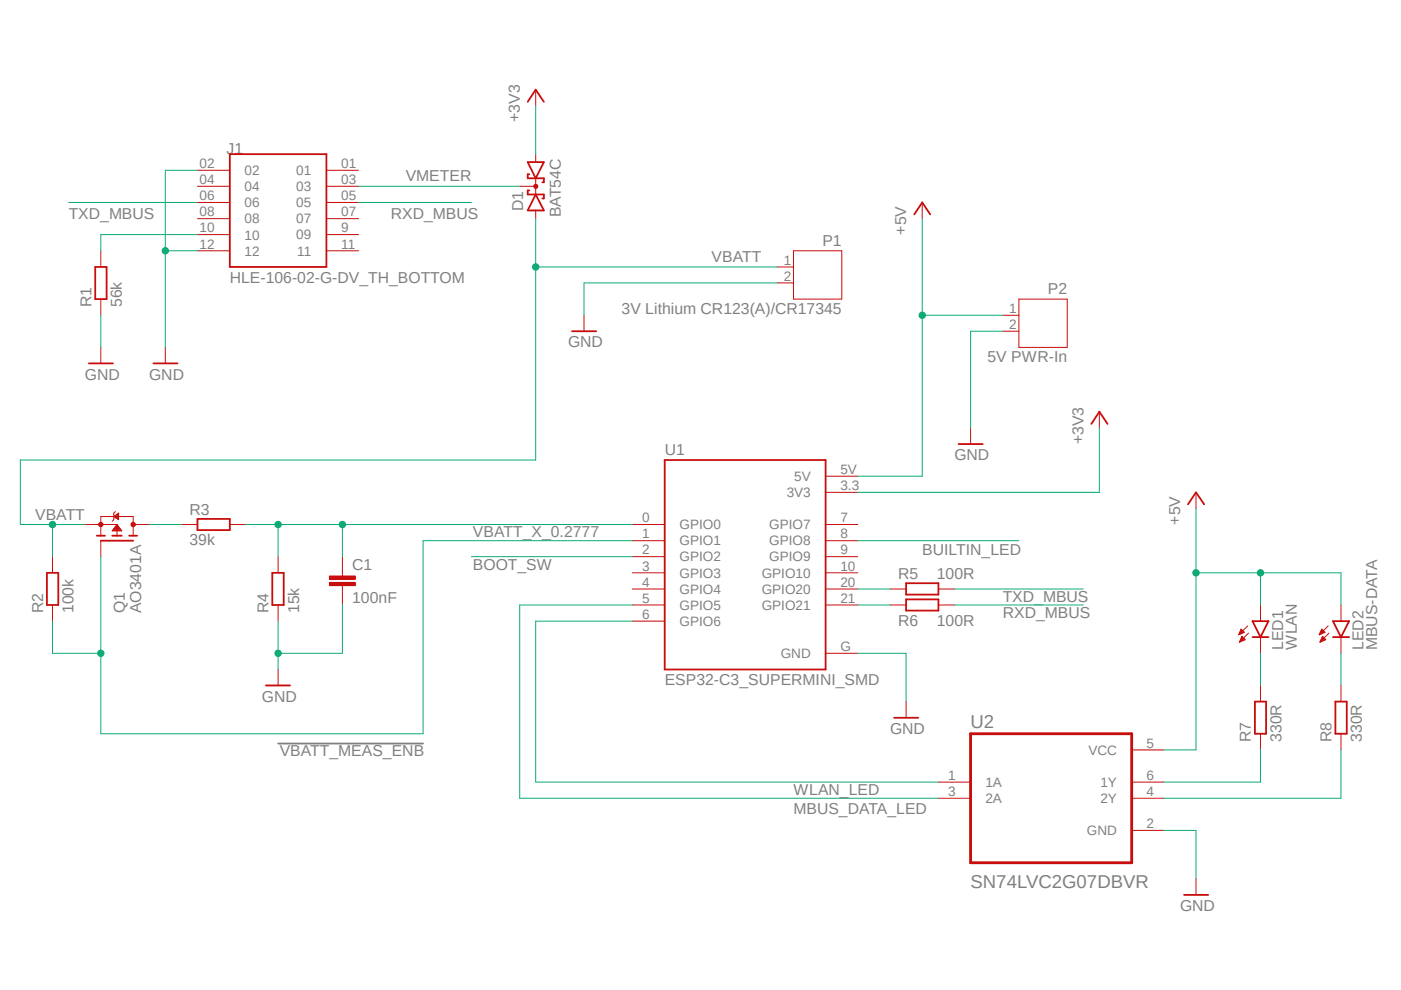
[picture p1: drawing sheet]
<svg xmlns="http://www.w3.org/2000/svg" width="297mm" height="210mm" viewBox="0 0 297 210" stroke-linecap="round" stroke-linejoin="round" font-family="sans-serif">
<path d="M4.2 15.9l288.7 178.1M292.9 15.9l-288.7 178.1" fill="none" stroke="#fff" stroke-width=".21"/>
<path d="M59 157.6h30.7" fill="none" stroke="#808080" stroke-width=".38"/>
<g fill="none" stroke="#c90d0c" stroke-width=".38">
<path d="M48.7 32.7h20.5v23.9h-20.5zM20.2 56.6h2.4v6.8h-2.4zM193.8 45.5l1.7-2.6 1.7 2.6M32.5 77h5.1M140.9 97.5h34.1v44.4h-34.1zM231.4 89.9l1.7-2.6 1.7 2.6M251.9 106.9l1.7-2.5 1.7 2.5M192.1 123.7h6.9v2.4h-6.9zM192.1 127.1h6.9v2.4h-6.9zM265.6 131.7h3.3l-1.7 3.4zM265.6 135.1h3.3M282.6 135.1h3.4"/>
<path d="M282.6 131.7h3.4l-1.7 3.4zM266.1 148.8h2.3v6.8h-2.3zM283.1 148.8h2.4v6.8h-2.4zM251 189.7h5.2"/>
</g>
<g fill="none" stroke="#c90d0c" stroke-width=".21">
<path d="M41.9 36.1h6.8M41.9 39.5h6.8M69.2 36.1h6.8M69.2 39.5h6.8M21.4 53.2v3.4M41.9 42.9h6.8M41.9 46.4h6.8M41.9 49.7h6.8M41.9 53.2h6.8M69.2 42.9h6.8M69.2 46.4h6.8M69.2 49.7h6.8"/>
<path d="M69.2 53.2h6.8M195.5 42.9v3.5M21.4 63.4v3.4M35 73.7v3.3M233.1 87.3v3.4M134.1 111.2h6.8M134.1 114.6h6.8M134.1 118h6.8M175 101h6.9M175 104.4h6.9M175 111.2h6.9M175 114.6h6.9"/>
<path d="M175 118h6.9M253.6 104.4v3.4M72.6 121.5v.6M72.6 124.2v.7M134.1 121.5h6.8M134.1 124.9h6.8M134.1 128.3h6.8M134.1 131.7h6.8M175 138.5h6.9M175 121.5h6.9M175 124.9h6.9M175 128.3h6.9"/>
<path d="M188.7 124.9h3.4M188.7 128.3h3.4M199 124.9h3.3M199 128.3h3.3M262.7 134.5h.1M262.7 134.4h.4M262.8 134.3h.6M262.8 136.1h.1M262.8 134.1h.9M262.9 134h.8M262.9 136h.3M262.9 135.8h.6"/>
<path d="M263 133.9h.6M263 133.7h.4M263 135.7h.9M263.1 135.6h.8M263.1 133.6h.2M263.1 133.4l-.5 1.2M263.1 133.4l.7 .7-1.2 .5M263.1 133.4h.1M263.1 135.4h.7M263.2 135.3h.4M263.2 135.1h.3M263.3 134.9l.7 .7-1.2 .5z"/>
<path d="M263.3 135h.1M264.5 132.7l-1.9 1.9M264.7 134.2l-1.9 1.9M267.2 128.3v3.4M267.2 135.1v3.4M279.7 134.5h.1M279.8 134.4h.4M279.9 134.3h.6M279.9 134.1h.9M279.9 136.1h.1M279.9 136h.4M280 134h.8"/>
<path d="M280 133.9h.7M280 135.8h.6M280.1 133.7h.4M280.1 135.7h.8M280.1 135.6h.9M280.2 133.6h.2M280.2 133.4h.1M280.2 135.4h.7M280.2 135.3h.5M280.2 133.4l-.5 1.2M280.2 133.4l.7 .7-1.2 .5M280.3 135.1h.3"/>
<path d="M280.4 135h.1M280.4 134.9l.7 .7-1.2 .5zM281.6 132.7l-1.9 1.9M281.8 134.2l-1.9 1.9M284.3 128.3v3.4M284.3 135.1v3.4M239.9 159h6.9M267.2 145.3v3.5M267.2 155.6v3.4M284.3 145.3v3.5M284.3 155.6v3.4M199 165.8h6.8"/>
<path d="M199 169.2h6.8M239.9 165.8h6.9M239.9 169.2h6.9M239.9 176.1h6.9M253.6 186.3v3.4"/>
</g>
<path d="M205.8 155.6h34.1v27.3h-34.1z" fill="none" stroke="#c90d0c" stroke-width=".59"/>
<path d="M69.8 123.5h5.6v.7h-5.6z" fill-rule="evenodd" fill="#c90d0c"/>
<path d="M69.8 123.5h5.6v.7h-5.6z" fill="none" stroke="#c90d0c" stroke-width=".21"/>
<path d="M69.8 122.1h5.6v.7h-5.6z" fill-rule="evenodd" fill="#c90d0c"/>
<g fill="none" stroke="#c90d0c" stroke-width=".21">
<path d="M113.6 19v3.4M164.8 60h3.4M164.8 56.6h3.4M168.2 53.2h10.3v10.2h-10.3zM212.6 70.2h3.4M212.6 66.8h3.4M216 63.4h10.3v10.3h-10.3zM21.4 111.2h3.4v2.4M21.4 113.6v-4.1h6.8v4.1M24.5 108.5l-.4 .3v1.4l-.3 .3M72.6 118v3.5M69.8 122.1h5.6v.7h-5.6z"/>
<path d="M72.6 124.9v3.4"/>
</g>
<path d="M111.9 21.6l1.7-2.6 1.7 2.6M20.5 113.6h1.8M21.4 114.6h6.8M23.8 113.6h2M27.4 113.6h1.7" fill="none" stroke="#c90d0c" stroke-width=".38"/>
<circle cx="21.4" cy="111.2" r=".46" fill="#c90d0c"/>
<circle cx="21.4" cy="111.2" r=".46" fill="none" stroke="#c90d0c" stroke-width=".21"/>
<circle cx="28.2" cy="111.2" r=".46" fill="#c90d0c"/>
<g fill="none" stroke="#c90d0c" stroke-width=".21">
<path d="M113.6 32.7v1.7M113.6 37.8v3.4M113.6 44.6v1.8M21.4 73.7v3.3M123.8 66.8v3.4M205.8 90.7v3.4M11.1 118v3.5M18 111.2h3.4M21.4 114.6v3.4M23.8 112.5h2M24 112.4h1.7M24 112.2h1.6"/>
<path d="M24.1 109.5l1-.7v1.4zM24.2 109.5h.9M24.2 112.1h1.2M24.3 111.9h1.1M24.3 109.4h.8M24.4 109.7h.7M24.4 111.8h.8M24.5 111.6h.6M24.5 109.3h.6M24.6 109.8h.5M24.6 111.5h.4M24.7 111.4h.2"/>
<path d="M24.7 109.1h.4M24.8 109.9h.3M24.8 111.2l1 1.4h-2zM24.8 111.2v.1M24.9 109h.2M25 110.1h.1M25.1 108.8l.1 .1M28.2 111.2h3.4M38.5 111.2h3.4M48.7 111.2h3.4M59 118v3.5M11.1 128.3v3.4"/>
<path d="M59 128.3v3.4M59 141.9v3.4M192.1 148.8v3.4"/>
<circle cx="28.2" cy="111.2" r=".46"/>
</g>
<path d="M111.9 34.4h3.4l-1.7 3.4zM112.2 37h-.3v.8h3.4v.9h-.3M112.2 40.4h-.3v.8h3.4v.9h-.3M113.6 41.2l1.7 3.4h-3.4zM18.8 77h5.2M121.3 70.2h5.1M203.2 94.1h5.2M41.9 110h6.8v2.4h-6.8zM9.9 121.5h2.5v6.8h-2.5zM57.7 121.5h2.5v6.8h-2.5zM56.4 145.3h5.1M189.6 152.2h5.1" fill="none" stroke="#c90d0c" stroke-width=".38"/>
<path d="M113.3 39.2l.3-.1 .3 .1 .1 .3-.1 .3-.3 .2-.3-.2-.1-.3z" fill-rule="evenodd" fill="#c90d0c"/>
<path d="M110.2 39.5h3.4M113.3 39.2l.3-.1 .3 .1 .1 .3-.1 .3-.3 .2-.3-.2-.1-.3z" fill="none" stroke="#c90d0c" stroke-width=".21"/>
<path d="M41.9 36.1h-6.9v37.6M35 53.2h6.9M181.9 124.9h6.8M181.9 128.3h6.8M246.8 176.1h6.8v10.2" fill="none" stroke="#0dab76" stroke-width=".21"/>
<circle cx="35" cy="53.2" r=".68" fill="#0dab76"/>
<g fill="none" stroke="#0dab76" stroke-width=".21">
<path d="M164.8 60h-41v6.8M21.4 66.8v6.9M59 131.7v10.2M72.6 128.3v10.2h-13.6M181.9 138.5h10.2v10.3"/>
<circle cx="35" cy="53.2" r=".68"/>
</g>
<circle cx="59" cy="138.5" r=".68" fill="#0dab76"/>
<g fill="none" stroke="#0dab76" stroke-width=".21">
<path d="M212.6 70.2h-6.8v20.5M52.1 111.2h82M59 111.2v6.8M72.6 111.2v6.8M99.9 118h34.2M181.9 114.6h34.1M267.2 159v6.8h-20.4M284.3 159v10.2h-37.5"/>
<circle cx="59" cy="138.5" r=".68"/>
</g>
<circle cx="59" cy="111.2" r=".68" fill="#0dab76"/>
<circle cx="59" cy="111.2" r=".68" fill="none" stroke="#0dab76" stroke-width=".21"/>
<circle cx="72.6" cy="111.2" r=".68" fill="#0dab76"/>
<g fill="none" stroke="#0dab76" stroke-width=".21">
<path d="M253.6 107.8v51.2h-6.8M253.6 121.5h30.7v6.8M267.2 121.5v6.8"/>
<circle cx="72.6" cy="111.2" r=".68"/>
</g>
<circle cx="267.2" cy="121.5" r=".68" fill="#0dab76"/>
<circle cx="267.2" cy="121.5" r=".68" fill="none" stroke="#0dab76" stroke-width=".21"/>
<circle cx="253.6" cy="121.5" r=".68" fill="#0dab76"/>
<g fill="none" stroke="#0dab76" stroke-width=".21">
<path d="M195.5 46.4v54.6h-13.6M195.5 66.8h17.1"/>
<circle cx="253.6" cy="121.5" r=".68"/>
</g>
<circle cx="195.5" cy="66.8" r=".68" fill="#0dab76"/>
<g fill="none" stroke="#0dab76" stroke-width=".21">
<path d="M76 39.5h34.2M113.6 22.4v10.3M14.6 42.9h27.3M76 42.9h23.9M233.1 90.7v13.7h-51.2M4.3 111.2h13.7M11.1 111.2v6.8M202.3 128.3h27.4M202.3 124.9h27.4M267.2 138.5v6.8M284.3 138.5v6.8"/>
<circle cx="195.5" cy="66.8" r=".68"/>
</g>
<circle cx="11.1" cy="111.2" r=".68" fill="#0dab76"/>
<g fill="none" stroke="#0dab76" stroke-width=".21">
<path d="M113.6 46.4v51.1h-109.3v13.7M113.6 56.6h51.2"/>
<circle cx="11.1" cy="111.2" r=".68"/>
</g>
<circle cx="113.6" cy="56.6" r=".68" fill="#0dab76"/>
<g fill="none" stroke="#0dab76" stroke-width=".21">
<path d="M41.9 49.7h-20.5v3.5M21.4 118v37.6M134.1 114.6h-44.4v41M11.1 131.7v6.8h10.3M134.1 131.7h-20.5v34.1h85.4M134.1 128.3h-23.9v40.9h88.8"/>
<circle cx="113.6" cy="56.6" r=".68"/>
</g>
<circle cx="21.4" cy="138.5" r=".68" fill="#0dab76"/>
<g fill="none" stroke="#0dab76" stroke-width=".21">
<path d="M31.6 111.2h6.9M21.4 155.6h68.3"/>
<circle cx="21.4" cy="138.5" r=".68"/>
</g>
<g font-size="3.9" fill="#808080">
<text x="205.8" y="154.3">U2</text>
<text x="205.8" y="188.3">SN74LVC2G07DBVR</text>
</g>
<g font-size="3.3" fill="#808080">
<text x="110.2" y="25.9" transform="rotate(-90 110.2 25.9)">+3V3</text>
<text x="48" y="32.7">J1</text>
<text x="86" y="38.5">VMETER</text>
<text x="14.6" y="46.4">TXD_MBUS</text>
<text x="82.8" y="46.4">RXD_MBUS</text>
<text x="110.9" y="44.8" transform="rotate(-90 110.9 44.8)">D1</text>
<text x="118.9" y="46.1" transform="rotate(-90 118.9 46.1)">BAT54C</text>
<text x="174.4" y="52.2">P1</text>
<text x="192.1" y="49.7" transform="rotate(-90 192.1 49.7)">+5V</text>
<text x="48.7" y="60">HLE-106-02-G-DV_TH_BOTTOM</text>
<text x="150.9" y="55.5">VBATT</text>
<text x="19.4" y="65.1" transform="rotate(-90 19.4 65.1)">R1</text>
<text x="25.8" y="65.1" transform="rotate(-90 25.8 65.1)">56k</text>
<text x="222.2" y="62.4">P2</text>
<text x="131.8" y="66.5">3V Lithium CR123(A)/CR17345</text>
<text x="120.4" y="73.7">GND</text>
<text x="209.3" y="76.7">5V PWR-In</text>
<text x="18" y="80.5">GND</text>
<text x="31.6" y="80.5">GND</text>
<text x="229.7" y="94.1" transform="rotate(-90 229.7 94.1)">+3V3</text>
<text x="140.9" y="96.5">U1</text>
<text x="202.4" y="97.5">GND</text>
<text x="7.4" y="110.2">VBATT</text>
<text x="40.2" y="109.2">R3</text>
<text x="100.3" y="113.9">VBATT_X_0.2777</text>
<text x="250.2" y="111.2" transform="rotate(-90 250.2 111.2)">+5V</text>
<text x="40.2" y="115.7">39k</text>
<text x="195.5" y="117.7">BUILTIN_LED</text>
<text x="74.7" y="120.9">C1</text>
<text x="100.3" y="120.8">BOOT_SW</text>
<text x="190.4" y="122.9">R5</text>
<text x="198.6" y="122.8">100R</text>
<text x="9.1" y="130" transform="rotate(-90 9.1 130)">R2</text>
<text x="15.6" y="130" transform="rotate(-90 15.6 130)">100k</text>
<text x="26.5" y="130" transform="rotate(-90 26.5 130)">Q1</text>
<text x="29.9" y="130" transform="rotate(-90 29.9 130)">AO3401A</text>
<text x="56.9" y="130" transform="rotate(-90 56.9 130)">R4</text>
<text x="63.4" y="130" transform="rotate(-90 63.4 130)">15k</text>
<text x="74.7" y="127.8">100nF</text>
<text x="212.6" y="131">RXD_MBUS</text>
<text x="212.6" y="127.6">TXD_MBUS</text>
<text x="190.4" y="132.8">R6</text>
<text x="198.6" y="132.7">100R</text>
<text x="272" y="137.8" transform="rotate(-90 272 137.8)">LED1</text>
<text x="275" y="137.8" transform="rotate(-90 275 137.8)">WLAN</text>
<text x="289.1" y="137.8" transform="rotate(-90 289.1 137.8)">LED2</text>
<text x="292" y="137.8" transform="rotate(-90 292 137.8)">MBUS-DATA</text>
<text x="55.5" y="148.8">GND</text>
<text x="140.9" y="145.3">ESP32-C3_SUPERMINI_SMD</text>
<text x="188.7" y="155.6">GND</text>
<text x="59.3" y="160.4">VBATT_MEAS_ENB</text>
<text x="265.2" y="157.3" transform="rotate(-90 265.2 157.3)">R7</text>
<text x="271.7" y="157.3" transform="rotate(-90 271.7 157.3)">330R</text>
<text x="282.3" y="157.3" transform="rotate(-90 282.3 157.3)">R8</text>
<text x="288.8" y="157.3" transform="rotate(-90 288.8 157.3)">330R</text>
<text x="168.2" y="168.6">WLAN_LED</text>
<text x="168.2" y="172.7">MBUS_DATA_LED</text>
<text x="250.2" y="193.1">GND</text>
</g>
<g font-size="2.9" fill="#808080">
<text x="42.3" y="35.6">02</text>
<text x="72.3" y="35.6">01</text>
<text x="42.3" y="39">04</text>
<text x="51.9" y="37.1">02</text>
<text x="51.9" y="40.6">04</text>
<text x="62.8" y="37.1">01</text>
<text x="62.8" y="40.5">03</text>
<text x="72.3" y="39">03</text>
<text x="42.3" y="42.5">06</text>
<text x="42.3" y="45.8">08</text>
<text x="51.9" y="43.9">06</text>
<text x="51.9" y="47.4">08</text>
<text x="62.8" y="43.9">05</text>
<text x="62.8" y="47.3">07</text>
<text x="72.3" y="42.5">05</text>
<text x="72.3" y="45.8">07</text>
<text x="42.3" y="49.3">10</text>
<text x="42.3" y="52.7">12</text>
<text x="51.9" y="50.8">10</text>
<text x="62.8" y="50.8">09</text>
<text x="72.3" y="49.3">9</text>
<text x="72.3" y="52.7">11</text>
<text x="51.9" y="54.2">12</text>
<text x="63" y="54.2">11</text>
<text x="166.2" y="59.5">2</text>
<text x="166.2" y="56.1">1</text>
<text x="213.9" y="69.8">2</text>
<text x="213.9" y="66.3">1</text>
<text x="168.4" y="102">5V</text>
<text x="178.2" y="100.5">5V</text>
<text x="166.8" y="105.4">3V3</text>
<text x="178.2" y="103.9">3.3</text>
<text x="136.1" y="110.7">0</text>
<text x="144.1" y="112.2">GPIO0</text>
<text x="163.1" y="112.2">GPIO7</text>
<text x="178.2" y="110.7">7</text>
<text x="136.1" y="114.1">1</text>
<text x="136.1" y="117.6">2</text>
<text x="144.1" y="115.7">GPIO1</text>
<text x="144.1" y="119">GPIO2</text>
<text x="163.1" y="115.6">GPIO8</text>
<text x="163.1" y="119">GPIO9</text>
<text x="178.2" y="114.1">8</text>
<text x="178.2" y="117.6">9</text>
<text x="136.1" y="121">3</text>
<text x="136.1" y="124.4">4</text>
<text x="144.1" y="122.5">GPIO3</text>
<text x="144.1" y="125.9">GPIO4</text>
<text x="161.5" y="122.5">GPIO10</text>
<text x="161.5" y="125.9">GPIO20</text>
<text x="178.2" y="121">10</text>
<text x="178.2" y="124.4">20</text>
<text x="136.1" y="127.8">5</text>
<text x="136.1" y="131.2">6</text>
<text x="144.1" y="129.3">GPIO5</text>
<text x="161.5" y="129.3">GPIO21</text>
<text x="178.2" y="127.8">21</text>
<text x="144.1" y="132.7">GPIO6</text>
<text x="165.5" y="139.5">GND</text>
<text x="178.2" y="138">G</text>
<text x="230.8" y="160">VCC</text>
<text x="243.1" y="158.5">5</text>
<text x="201" y="165.4">1</text>
<text x="208.9" y="166.9">1A</text>
<text x="233.3" y="166.8">1Y</text>
<text x="243.1" y="165.4">6</text>
<text x="201" y="168.8">3</text>
<text x="208.9" y="170.3">2A</text>
<text x="233.3" y="170.3">2Y</text>
<text x="243.1" y="168.8">4</text>
<text x="230.4" y="177.1">GND</text>
<text x="243.1" y="175.6">2</text>
</g>
</svg>
